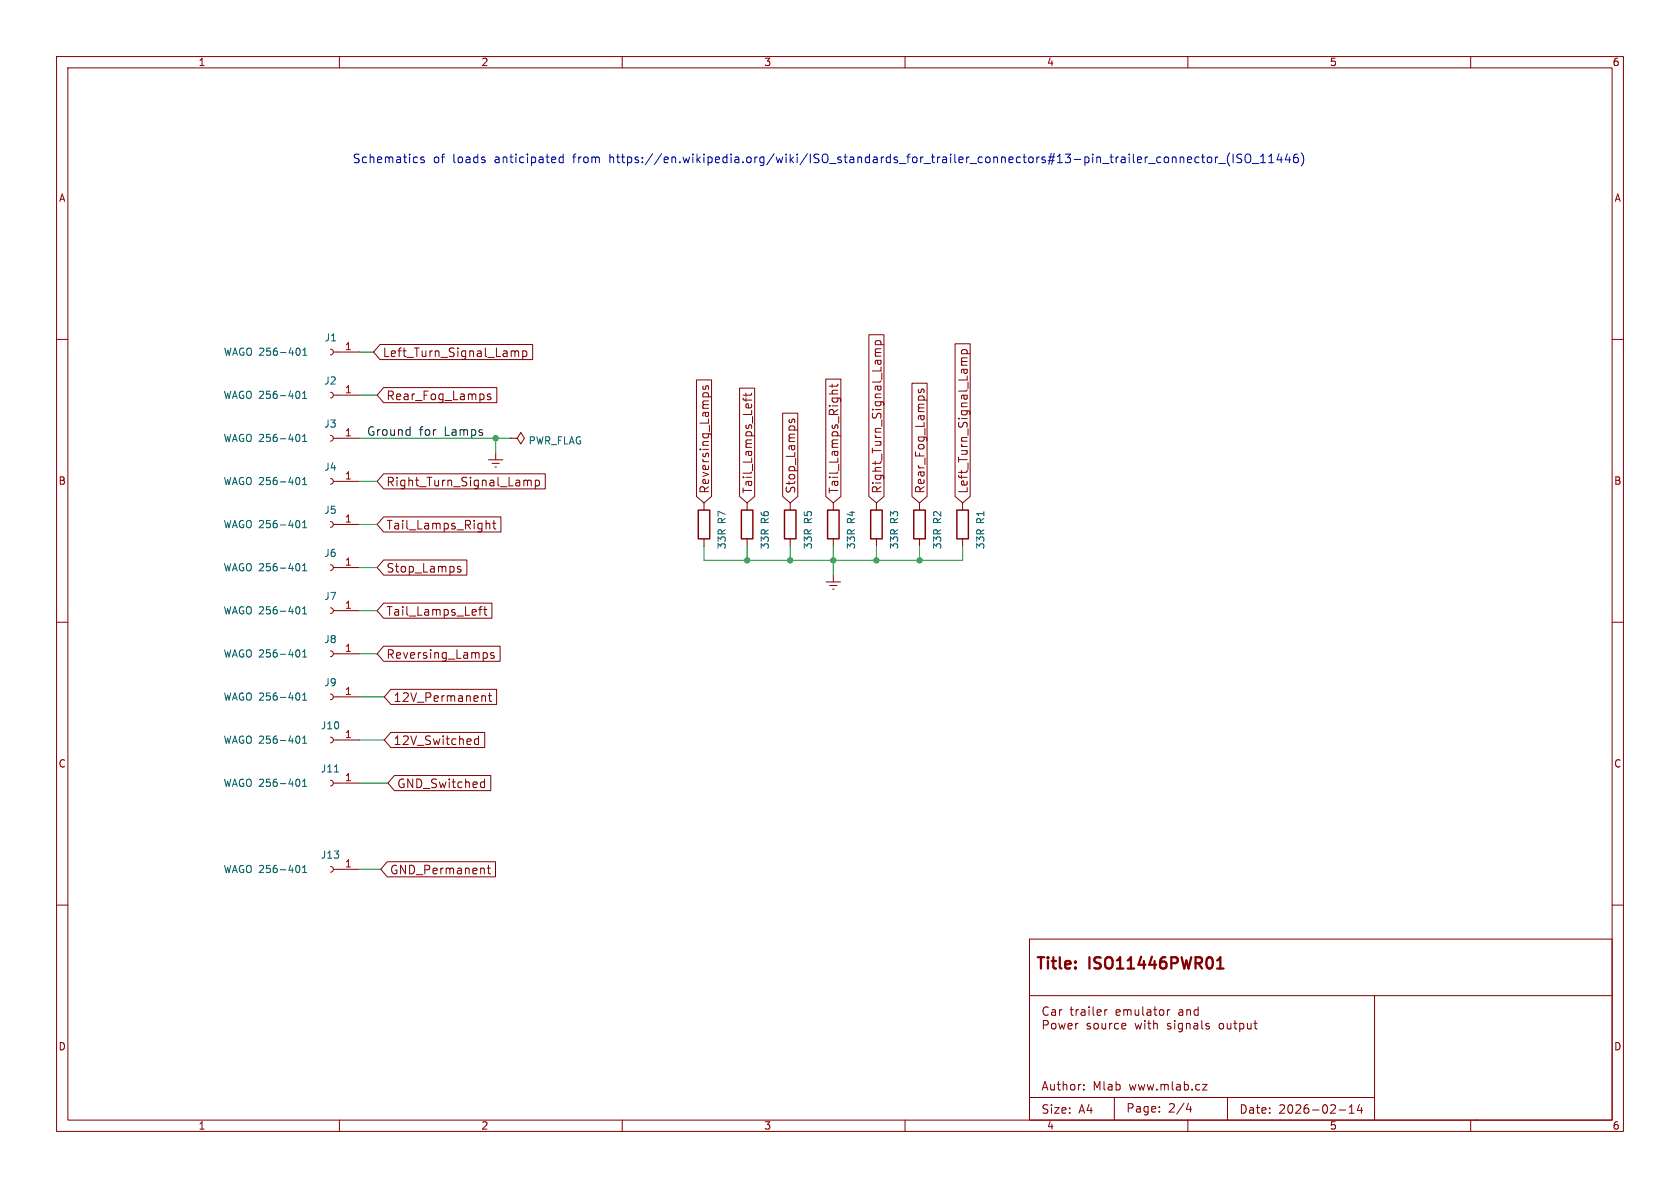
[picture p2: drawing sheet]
<svg xmlns="http://www.w3.org/2000/svg" width="297mm" height="210mm" viewBox="0 0 297 210" stroke-linecap="round" stroke-linejoin="round" font-family="sans-serif">
<g fill="none" stroke="#840000" stroke-width=".18">
<path d="M10 10h277v190h-277zM12 12h273v186h-273zM60 10v2M110 10v2M160 10v2M210 10v2M260 10v2M153.6 59.2h2.7v28.6l-1.4 1.1-1.3-1.1zM10 60h2M58.4 69.3l.4 .2 .1 .4-.1 .3-.4 .2M58.4 77l.4 .1 .1 .4-.1 .3-.4 .2M58.4 61.7l.4 .2 .1 .3-.1 .4-.4 .1"/>
<path d="M58.9 69.9h4.6M58.9 77.5h4.6M58.9 62.2h4.6M67.2 60.9h27v2.7h-27l-1.2-1.4zM67.8 68.5h20v2.7h-20l-1.1-1.3zM86.7 69.7l-.3-.1-.2 .3v.2l.5 .1v.4h-.5M90.2 77.5h1.2l.7-1 .6 1-.6 1-.7-1M90.2 77.5h.1M90.8 62l.2 .2M91 62.2v.8M91 62.2l.2-.2 .4 .1 .1 .9M92.4 62.1l.4-.1 .3 .3v.4l-.1 .3h-.6"/>
<path d="M92.4 62v1.5M123.1 67.2h2.7v20.6l-1.3 1.1-1.4-1.1zM124.2 69.7l.3-.3h.5l.3 .3M124.3 68.3l-.1 .3 .3 .2h.2l.1-.5h.4v.5M130.7 68.6h2.7v19.2l-1.3 1.1-1.4-1.1zM131.4 70.4l.2 .3h1.3M131.9 69.5v.6M131.9 70.4v.5M132.9 69.5l-.2 .4h-1.3M138.4 73h2.6v14.8l-1.3 1.1-1.3-1.1zM139.6 74.1l-.1 .4 .2 .2 .2-.1 .2-.5h.3v.6M146 67h2.7v20.8l-1.4 1.1-1.3-1.1z"/>
<path d="M147.1 67.9v.6M148.1 69l-.9 .1-.1 .3 .2 .2M148.1 67.9l-.2 .4h-1.3M154.7 60.9h1.6M154.8 60.9l-.1-.4 .3-.3h.5l.2 .2v.5M154.9 62.3l-.2 .2v.2M154.9 62.3h.8M155.7 61.7h-.9l-.1 .4 .2 .2M161.2 67.7h2.7v20.1l-1.3 1.1-1.4-1.1zM162.4 68.8l-.1 .4 .3 .2h.2l.1-.6h.4v.6M168.8 60.8h2.7v27l-1.3 1.1-1.4-1.1zM170 62.5h1.5"/>
<path d="M170 62.5v-.4l.3-.3h.4l.2 .1v.6M170.2 63.9l-.2 .2M170.2 63.9h.8M171 63.3h-1v.4l.2 .2M285 60h2M58.4 92.2l.4 .2 .1 .3-.1 .4-.4 .1M58.4 84.6l.4 .1 .1 .4-.1 .3-.4 .2M58.4 99.8l.4 .2 .1 .3-.1 .4-.4 .1M58.9 92.7h4.6M58.9 85.1h4.6M67.8 83.8h28.6v2.6h-28.6l-1.1-1.3zM67.8 99h14.7v2.7h-14.7l-1.1-1.4z"/>
<path d="M67.8 91.4h20.8v2.6h-20.8l-1.1-1.3zM85.9 92.6l.3-.1 .3 .1 .1 .9M86.4 81.3h2.5M87 81.9h1.3M87.1 92.5h.6M87.3 92v1.3l.4 .2M87.5 82.6h.3M87.6 80v1.3M92.8 84.9h.2l.3 .2M93.3 85.1l.2-.2 .3 .1 .1 .9M93.3 85.1v.8M94.6 85l.5-.1 .3 .3v.4l-.2 .2h-.6"/>
<path d="M94.6 84.9v1.5M124.5 88.9v1.3M124.5 95.3v1.2M132.1 88.9v1.3M132.1 95.3v1.2M139.7 88.9v1.3M139.7 95.3v1.2M147.3 88.9v1.3M147.3 95.3v1.2M154.9 88.9v1.3M154.9 95.3v1.2M162.6 88.9v1.3"/>
<path d="M162.6 95.3v1.2M170.2 88.9v1.3M170.2 95.3v1.2M10 110h2M58.4 115.1l.4 .1 .1 .4-.1 .3-.4 .2M58.4 107.4l.4 .2 .1 .4-.1 .3-.4 .2M58.9 115.6h4.6M58.9 108h4.6M58.9 100.3h4.6M67.8 114.2h20.6v2.7h-20.6l-1.1-1.3zM67.8 106.6h19.2v2.7h-19.2l-1.1-1.3zM81.4 100.2l-.3-.1-.2 .2v.3l.5 .1v.4h-.5"/>
<path d="M84.6 107.7h.6M85.2 107.2l-.4 .2v1.4M85.5 107.7h.6M85.7 107.2v1.3l.4 .3M85.9 115.4l.3 .3v.4l-.3 .3M87.3 115.4h-.3l-.3 .2 .1 .2 .5 .1v.4h-.6M146 102.9h2.6M146.7 103.5h1.3M147.2 104.1h.2M147.3 101.6v1.3M285 110h2M58.4 130.3l.4 .2 .1 .3-.1 .4-.4 .1"/>
<path d="M58.4 122.7l.4 .1 .1 .4-.1 .3-.4 .2M58.4 137.9l.4 .2 .1 .3-.1 .4-.4 .1M58.9 130.8h4.6M58.9 123.2h4.6M58.9 138.4h4.6M69.1 129.5h16.6v2.6h-16.6l-1.2-1.3zM69.1 121.9h18.7v2.6h-18.7l-1.2-1.3zM69.7 137.1h17.1v2.7h-17.1l-1.1-1.4zM84.6 130.1v1.5M84.6 130.7l-.4-.1-.3 .3v.4l.1 .2h.6M85.2 138.2l.5 .1M85.4 123h.2l.2 .2v.8"/>
<path d="M85.7 137.7v1.5M85.7 139.2h-.5M86.3 123h.6M86.6 122.5v1.3l.3 .2M58.4 153.2l.4 .1 .1 .4-.1 .3-.4 .2M58.9 153.7h4.6M68.5 152.3h19.1v2.7h-19.1l-1.2-1.3zM86.1 153.5h.6M86.4 153v1.3l.3 .2M10 160h2M182 166h103v32h-103zM182 176h103"/>
<path d="M185.3 178.1a.6 .6 0 0 0-.7 0 .6 .6 0 0 0-.2 .7M186 178.6h.5l.1 .9M187.3 178.5v1M187.7 178.5l-.2 .1-.2 .2M189.2 178.5h.5M189.4 178v1.3M190.2 178.5v1M190.7 178.5l-.3 .1-.2 .2M191.2 178.6h.5l.1 .9M192.5 178v.1M192.5 178.5v1M193.2 178v1.3"/>
<path d="M194.7 178.8l-.2-.3-.5 .1v.7M195.3 178.5v1M195.7 178.5l-.2 .1-.2 .2M198 178.8l-.2-.3-.4 .1-.1 .7M198.7 178.6l.4-.1 .2 .2M198.7 178.5v1M199.3 178.7l.2-.2 .4 .1 .1 .9M199.3 178.7v.8M200.7 178.5v.8M201.3 178.5v1M202 178v1.3M202.8 178.6h.6l.1 .9"/>
<path d="M204 178.5h.5M204.2 178v1.3M205 178.8l.2-.3 .4 .1 .1 .2M206.4 178.5v1M206.8 178.5l-.3 .1-.1 .2M208.5 178.6h.5l.1 .9M209.1 178.8l-.5 .1a.29 .29 0 0 0-.2 .3 .29 .29 0 0 0 .2 .3l.5-.1M209.8 178.6l.2-.1 .4 .1 .1 .9M209.8 178.5v1M211.8 178.6l-.4-.1-.3 .3v.4l.1 .2h.6M211.8 178v1.5M243 176v22"/>
<path d="M285 160h2M60 198v2M110 198v2M160 198v2M182 194h61M184.5 180.4v1.5M185.9 181.6l.3 .3 .3-.1 .2-.2M187.2 180.9l.3 1 .2-.7 .3 .7 .3-1M188.8 181.7l.2 .2 .5-.1M190.2 180.9v1M191.6 192.6v.1M191.6 191.8v.1"/>
<path d="M192.8 181.7l-.2 .2-.4-.1M193.4 181.6l.3 .3 .3-.1 .2-.2M194.8 181.7l.2 .2 .5-.1M195.5 180.9v1M196.2 180.9v1M196.6 180.9l-.3 .1-.1 .2M197 194v4M197 181.6l.3 .3 .4-.1M198.3 181.7l.2 .2 .5-.1M200.7 180.9l.3 1 .2-.7 .3 .7 .3-1M202.4 180.9v1M203.1 181.7l.4 .2"/>
<path d="M204 180.4v1.5M204.6 181.1v.8M205 196.5v.1M205 195.7v.1M207 181l-.4-.1-.2 .2 .1 .2 .5 .2v.3h-.6M207.7 180.4v.1M207.7 180.9v1M209 181l-.4-.1-.3 .3v.4l.2 .2h.5M209 180.9v1.2l-.3 .3-.3-.1M209.7 181l.3-.1 .3 .1 .1 .9M209.7 180.9v1M210 198v2"/>
<path d="M210.1 195l-.4 1.1h1M210.5 195.6v1M211.1 181h.6v.9M211.7 181.3h-.5a.29 .29 0 0 0-.2 .3 .29 .29 0 0 0 .2 .3l.5-.1M212.5 180.4v1.3l.2 .2M212.6 191.7h.8l-.8 1h.8M213.7 181l-.3-.1-.2 .2v.2l.5 .2v.3h-.5M215.7 181l.3-.1 .3 .3v.4l-.3 .3-.3-.1-.2-.2v-.4zM217 180.9v.9l.4 .1 .2-.1M217 194v4M217.6 180.9v1M218.1 180.9h.6"/>
<path d="M218.3 180.4v1.3l.4 .2M219.2 181l.4-.1 .3 .3v.4l-.2 .2h-.5M219.2 180.9v1.5M220.5 180.9l.1 .9 .4 .1 .2-.1M221.2 180.9v1M221.7 180.9h.5M221.9 180.4v1.3l.3 .2M236.7 196.2h1.2M238.5 196.8h.9M238.5 195.7l.5-.4v1.5M240.3 195.2l-.3 1.1h.9M240.7 195.8v1"/>
<path d="M260 198v2M261 198h.1"/>
</g>
<path d="M215.2 171.2h1.1M215.2 169.8l.5-.6v2" fill="none" stroke="#840000" stroke-width=".4"/>
<g fill="none" stroke="#006464" stroke-width=".18">
<path d="M52.5 69.2h.1a.68 .68 0 0 1 .4 .6 .68 .68 0 0 1-.4 .6h-.1M52.5 76.8h.1a.68 .68 0 0 1 .4 .6 .68 .68 0 0 1-.4 .6h-.1M52.5 61.6l.1-.1a.68 .68 0 0 1 .5 .7 .68 .68 0 0 1-.5 .6l-.1-.1M53.5 69.5l.4-.3v1.2M53.5 77.1l.4-.3v1.2M53.5 70.4h.7M53.5 78h.7M53.5 61.9l.4-.4v1.3M53.5 62.8h.8M52.5 84.5l.1-.1a.68 .68 0 0 1 .4 .6 .68 .68 0 0 1-.4 .7l-.1-.1M52.5 92.1l.1-.1a.68 .68 0 0 1 .4 .7 .68 .68 0 0 1-.4 .6l-.1-.1M52.5 99.7l.1-.1a.68 .68 0 0 1 .4 .7 .68 .68 0 0 1-.4 .6l-.1-.1"/>
<path d="M53.5 84.8l.4-.4v1.3M53.5 92.4l.4-.4v1.3M53.5 93.3h.7M53.5 85.7h.7M52.5 107.3h.1a.68 .68 0 0 1 .4 .6 .68 .68 0 0 1-.4 .6h-.1M52.5 114.9h.1a.68 .68 0 0 1 .4 .6 .68 .68 0 0 1-.4 .6h-.1M53.5 100l.4-.4v1.3M53.5 107.6l.4-.3v1.2M53.5 115.2l.4-.3v1.2M53.5 116.1h.7M53.5 108.5h.7M53.5 100.9h.7"/>
<path d="M52.5 130.2l.1-.1a.68 .68 0 0 1 .4 .7 .68 .68 0 0 1-.4 .6l-.1-.1M52.5 122.6l.1-.1a.68 .68 0 0 1 .4 .6 .68 .68 0 0 1-.4 .7l-.1-.1M52.5 137.8l.1-.1a.68 .68 0 0 1 .4 .7 .68 .68 0 0 1-.4 .6l-.1-.1M53.5 131.4h.7M53.5 122.9l.4-.4v1.3M53.5 130.5l.4-.4v1.3M53.5 138.1l.4-.4v1.3M53.5 123.8h.7M53.5 139h.7M59.1 136.5h.8M52.5 153h.1a.68 .68 0 0 1 .4 .6 .68 .68 0 0 1-.4 .6h-.1M53.5 153.3l.4-.3v1.2"/>
<path d="M53.5 154.2h.7"/>
</g>
<path d="M123.4 90.2h2.1v5.1h-2.1zM131.1 90.2h2v5.1h-2zM138.7 90.2h2v5.1h-2zM146.3 90.2h2v5.1h-2zM153.9 90.2h2.1v5.1h-2.1zM161.5 90.2h2.1v5.1h-2.1zM169.2 90.2h2v5.1h-2z" fill="none" stroke="#840000" stroke-width=".25"/>
<path d="M72.3 75.9l.2 .1M72.5 75.4v1.6M72.5 76.9l-.2 .1" fill="none" stroke="#0f0f0f" stroke-width=".18"/>
<g fill="none" stroke="#009600" stroke-width=".18">
<path d="M63.5 77.5h26.7M63.5 62.2h2.5M63.5 69.9h3.2M87.6 77.5v2.5M63.5 92.7h3.2M63.5 85.1h3.2M124.5 96.5v2.6h45.7v-2.6M132.1 96.5v2.6M139.7 96.5v2.6M147.3 96.5v5.1M154.9 96.5v2.6M162.6 96.5v2.6"/>
<path d="M63.5 100.3h3.2M63.5 115.6h3.2M63.5 108h3.2M63.5 123.2h4.4M63.5 130.8h4.4M63.5 138.4h5.1M63.5 153.7h3.8"/>
</g>
<g fill="none" stroke="#0000c2" stroke-width=".18">
<path d="M75 27.8l-.4-.1-.2 .3v.2l.6 .1v.4h-.6M99.6 27.8l-.5-.1-.3 .3v.5l.2 .2h.6M99.6 27.2v1.6M208.6 27.9l.3-.2 .3 .1 .1 1M208.6 27.7v1.1M209.9 28.3l.8-.2-.1-.3-.4-.1-.3 .3 .1 .7h.6M212 27.8l-.5-.1-.3 .3v.5l.2 .2h.6M212.4 27.7h.6M212.6 27.2v1.3l.4 .3M213.5 27.9l.2-.2 .5 .2v.6l-.1 .2-.4 .1-.2-.2zM214.9 27.7v1.1M215.3 27.7l-.3 .1-.1 .2"/>
<path d="M215.5 28.9h1.1M217.4 27a1.75 1.75 0 0 0 0 2.3M218 27.2v1.6M219.5 27.3l-.6-.1-.2 .2v.4l.7 .3 .1 .4-.3 .3-.5-.1M220.2 27.5a.51 .51 0 0 1 .6-.3 .51 .51 0 0 1 .3 .5v.6a.51 .51 0 0 1-.5 .5 .51 .51 0 0 1-.5-.5zM221.4 28.9h1.2M222.9 28.8h.8M222.9 27.7l.4-.5v1.6M224.3 28.8h.9M224.3 27.7l.4-.5v1.6M226.1 27.2l-.3 1.1h.9M226.5 27.7v1.1"/>
<path d="M227.6 27.2l-.4 1.1h1M227.9 27.7v1.1M229.4 27.2a.6 .6 0 0 0-.7 .7v.6l.1 .2 .4 .1 .3-.2v-.5l-.1-.2-.4-.1-.3 .3M230 27a1.75 1.75 0 0 1 0 2.3"/>
</g>
<g fill="#009600" stroke="#009600" stroke-width=".18">
<circle cx="87.6" cy="77.5" r=".46"/>
<circle cx="139.7" cy="99.1" r=".46"/>
<circle cx="154.9" cy="99.1" r=".46"/>
<circle cx="147.3" cy="99.1" r=".46"/>
<circle cx="132.1" cy="99.1" r=".46"/>
<circle cx="162.6" cy="99.1" r=".46"/>
</g>
<g font-size="2.8" fill="#840000">
<text x="183" y="171.9">Title:</text>
<text x="192.7" y="171.9">ISO11446PWR01</text>
</g>
<g font-size="2.1" fill="#0000c2">
<text x="62.2" y="29">Schematics</text>
<text x="76.5" y="29">of</text>
<text x="80.1" y="29">loads</text>
<text x="87.6" y="29">anticipated</text>
<text x="101.6" y="29">from</text>
<text x="108.1" y="29">https://en.wikipedia.org/wiki/ISO_standards_for_trailer_connectors#13-pin_trailer_connector_(ISO_11446)</text>
</g>
<g font-size="2.1" fill="#840000">
<text x="67.6" y="63.3">Left_Turn_Signal_Lamp</text>
<text x="68.2" y="70.9">Rear_Fog_Lamps</text>
<text x="68.2" y="86.2">Right_Turn_Signal_Lamp</text>
<text x="125.6" y="87.4" transform="rotate(-90 125.6 87.4)">Reversing_Lamps</text>
<text x="133.2" y="87.4" transform="rotate(-90 133.2 87.4)">Tail_Lamps_Left</text>
<text x="140.8" y="87.4" transform="rotate(-90 140.8 87.4)">Stop_Lamps</text>
<text x="148.4" y="87.4" transform="rotate(-90 148.4 87.4)">Tail_Lamps_Right</text>
<text x="156" y="87.4" transform="rotate(-90 156 87.4)">Right_Turn_Signal_Lamp</text>
<text x="163.7" y="87.4" transform="rotate(-90 163.7 87.4)">Rear_Fog_Lamps</text>
<text x="171.3" y="87.4" transform="rotate(-90 171.3 87.4)">Left_Turn_Signal_Lamp</text>
<text x="68.2" y="93.8">Tail_Lamps_Right</text>
<text x="68.2" y="101.4">Stop_Lamps</text>
<text x="68.2" y="109">Tail_Lamps_Left</text>
<text x="68.2" y="116.7">Reversing_Lamps</text>
<text x="69.5" y="124.3">12V_Permanent</text>
<text x="69.5" y="131.9">12V_Switched</text>
<text x="70.1" y="139.5">GND_Switched</text>
<text x="68.8" y="154.8">GND_Permanent</text>
<text x="184" y="181">Car</text>
<text x="189.1" y="181">trailer</text>
<text x="197.2" y="181">emulator</text>
<text x="184" y="193">Author:</text>
<text x="184" y="197.1">Size:</text>
<text x="190.7" y="197.1">A4</text>
<text x="193.2" y="193">Mlab</text>
<text x="199" y="196.9">Page:</text>
<text x="199.7" y="193">www.mlab.cz</text>
<text x="206.5" y="196.9">2/4</text>
<text x="219" y="197.1">Date:</text>
<text x="226" y="197.1">2026-02-14</text>
</g>
<g font-size="2.1" fill="#0f0f0f">
<text x="64.8" y="77.2">Ground</text>
<text x="74.1" y="77.2">for</text>
<text x="78.6" y="77.2">Lamps</text>
</g>
<g font-size="1.8" fill="#840000">
<text x="35" y="11.9">1</text>
<text x="85" y="11.9">2</text>
<text x="135" y="11.9">3</text>
<text x="185" y="11.9">4</text>
<text x="235" y="11.9">5</text>
<text x="285" y="11.9">6</text>
<text x="10.3" y="35.9">A</text>
<text x="285.3" y="35.9">A</text>
<text x="10.3" y="85.9">B</text>
<text x="285.3" y="85.9">B</text>
<text x="10.3" y="135.9">C</text>
<text x="285.3" y="135.9">C</text>
<text x="10.3" y="185.9">D</text>
<text x="285.3" y="185.9">D</text>
<text x="35" y="199.9">1</text>
<text x="85" y="199.9">2</text>
<text x="135" y="199.9">3</text>
<text x="185" y="199.9">4</text>
<text x="235" y="199.9">5</text>
<text x="285" y="199.9">6</text>
</g>
<g font-size="1.8" fill="#006464">
<text x="39.5" y="63.1">WAGO 256-401</text>
<text x="57.3" y="60.6">J1</text>
<text x="39.4" y="70.7">WAGO 256-401</text>
<text x="57.2" y="68.2">J2</text>
<text x="57.2" y="75.8">J3</text>
<text x="39.4" y="78.3">WAGO 256-401</text>
<text x="57.2" y="83.4">J4</text>
<text x="93.4" y="78.8">PWR_FLAG</text>
<text x="39.4" y="86">WAGO 256-401</text>
<text x="39.4" y="93.6">WAGO 256-401</text>
<text x="57.2" y="91">J5</text>
<text x="39.4" y="101.2">WAGO 256-401</text>
<text x="57.2" y="98.7">J6</text>
<text x="128.5" y="97.2" transform="rotate(-90 128.5 97.2)">33R R7</text>
<text x="136.1" y="97.2" transform="rotate(-90 136.1 97.2)">33R R6</text>
<text x="143.7" y="97.2" transform="rotate(-90 143.7 97.2)">33R R5</text>
<text x="151.4" y="97.2" transform="rotate(-90 151.4 97.2)">33R R4</text>
<text x="159" y="97.2" transform="rotate(-90 159 97.2)">33R R3</text>
<text x="166.6" y="97.2" transform="rotate(-90 166.6 97.2)">33R R2</text>
<text x="174.2" y="97.2" transform="rotate(-90 174.2 97.2)">33R R1</text>
<text x="57.2" y="106.3">J7</text>
<text x="39.4" y="108.8">WAGO 256-401</text>
<text x="57.2" y="113.9">J8</text>
<text x="39.4" y="116.4">WAGO 256-401</text>
<text x="39.4" y="124.1">WAGO 256-401</text>
<text x="57.2" y="121.5">J9</text>
<text x="39.4" y="131.7">WAGO 256-401</text>
<text x="56.6" y="129.1">J10</text>
<text x="56.6" y="136.8">J11</text>
<text x="39.4" y="139.3">WAGO 256-401</text>
<text x="39.4" y="154.5">WAGO 256-401</text>
<text x="56.6" y="152">J13</text>
</g>
<g font-size="1.8" fill="#a90000">
<text x="60.9" y="62">1</text>
<text x="60.9" y="69.6">1</text>
<text x="60.9" y="77.2">1</text>
<text x="60.9" y="84.8">1</text>
<text x="60.9" y="92.5">1</text>
<text x="60.9" y="100.1">1</text>
<text x="60.9" y="107.7">1</text>
<text x="60.9" y="115.3">1</text>
<text x="60.9" y="122.9">1</text>
<text x="60.9" y="130.6">1</text>
<text x="60.9" y="138.2">1</text>
<text x="60.9" y="153.4">1</text>
</g>
</svg>
